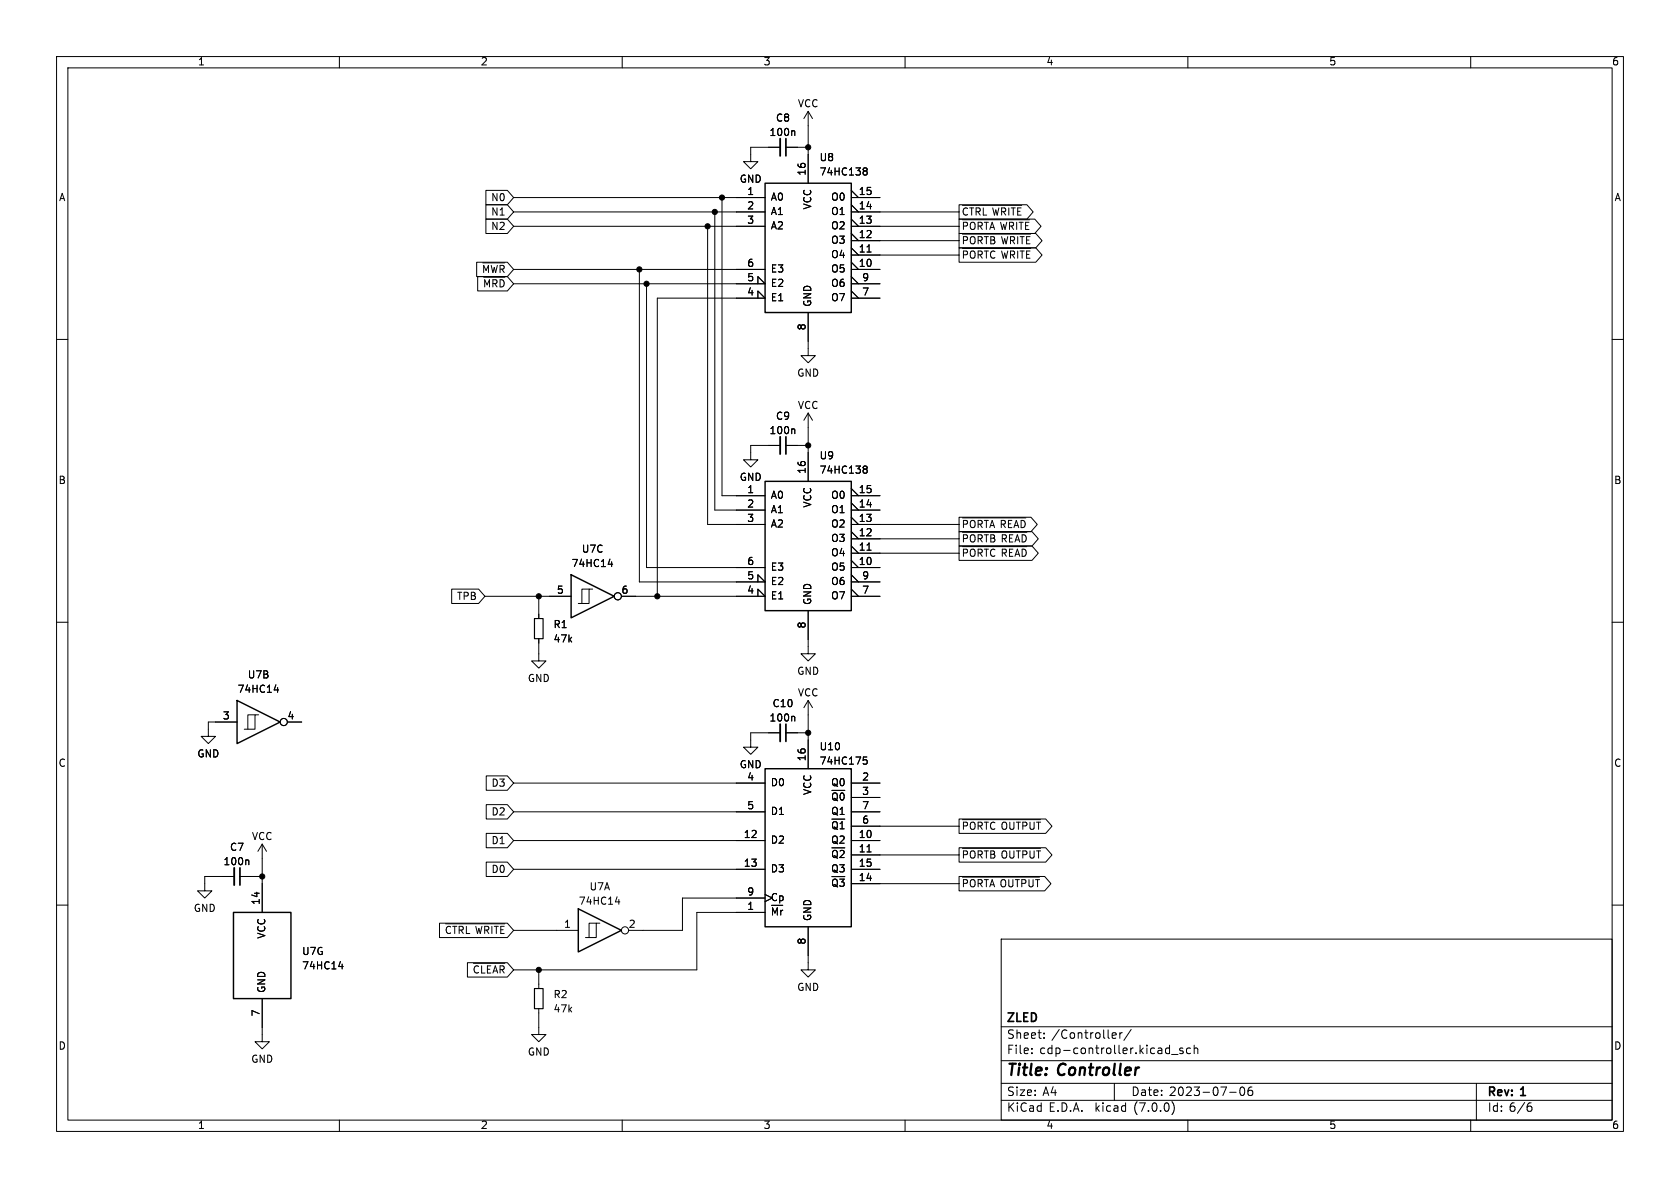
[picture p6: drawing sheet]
<svg xmlns="http://www.w3.org/2000/svg" width="297mm" height="210mm" viewBox="0 0 297 210" stroke-linecap="round" stroke-linejoin="round" font-family="sans-serif">
<g fill="none" stroke="#000" stroke-width=".18">
<path d="M10 10h277v190h-277zM12 12h273v186h-273zM60 10v2M110 10v2M142.9 19.7v12.7M142.9 19.7l-.8 1.3M142.9 19.7l.7 1.3M160 10v2M210 10v2M260 10v2M85.9 38.7h3.8l1.1 1.3-1.1 1.3h-3.8zM85.9 36.2h3.8l1.1 1.3-1.1 1.2h-3.8z"/>
<path d="M85.9 33.7h3.8l1.1 1.2-1.1 1.3h-3.8zM90.8 34.9h44.5M90.8 37.5h44.5M126.4 37.5v52.7h8.9M127.6 34.9v52.7h7.7M137.9 26h-5.2v2.6h1.3l-1.3 1.2-1.3-1.2h1.3M138.9 26h4M140.3 23.1l.2 .2v.7M150.5 34.9h5.1M150.5 38.7l1.3 1.3M150.5 37.5h19M150.5 36.2l1.3 1.3"/>
<path d="M150.5 33.7l1.3 1.2M152.8 29.7h.3l.2 .2-.2 .3M152.8 30.2h.3M153.1 30.2l.1 .1 .1 .4-.2 .2h-.3M169.5 36.2h12l1.2 1.3-1.2 1.2h-12zM169.5 38.7h13.4l1.1 1.3-1.1 1.3h-13.4zM170.1 36.3h10.5M170.1 38.8h11.9M170.3 39.3v1.3M171 36.9l-.2-.1h-.3l-.2 .5M171.4 36.8h.7M171.8 36.8v1.2"/>
<path d="M172.9 39.3v1.3M173.3 37.2l-.1-.4h-.6v1.2M173.8 36.8v1.2M174.4 39.3v1.3M175.5 36.8l.3 1.2M176.6 36.8l-.3 1.2M176.9 39.3l.3 1.3M177.8 37.2l-.1-.4h-.6v1.2M178 39.3l-.3 1.3M178.3 36.8v1.2M178.5 39.3v1.3M178.8 36.8h.7"/>
<path d="M179.1 36.8v1.2M179.7 39.3v1.3M180.5 36.8h-.6v1.2M180.5 39.3v1.3M181.3 39.3v1.3M10 60h2M84.3 46.4h5.4l1.1 1.2-1.1 1.3h-5.4zM84.4 48.9h5.3l1.1 1.3-1.1 1.2h-5.3zM85.3 46.5h3.9M85.5 48.2v-1.3l.4 .9 .5-.9v1.3M85.5 49h3.7M85.7 50.7v-1.2l.4 .9 .4-.9v1.2"/>
<path d="M86.8 46.9l.3 1.3M87.1 49.5v1.2M87.9 46.9l-.3 1.3M88.4 49.5v1.2M89.1 47.3l-.1-.3-.6-.1v1.3M90.8 50.2h44.5l-1.3-1.3v1.3M90.8 47.6h44.5M90.8 40h44.5M113 47.6v55.3h22.3l-1.3-1.3v1.3M114.3 50.2v50.1h21M125.1 40v52.7h10.2M134 52.7v-1.3l1.3 1.3h-19.1v52.7"/>
<path d="M142.9 55.2v7.7h1.2l-1.2 1.2-1.3-1.2h1.3M150.5 47.6h5.1M150.5 46.4l1.3 1.2M150.5 45.1h19M150.5 43.8l1.3 1.3M150.5 42.5h19M150.5 41.3l1.3 1.2M150.5 40h19M150.5 52.7h5.1M150.5 50.2h5.1M150.5 51.4l1.3 1.3M150.5 48.9l1.3 1.3"/>
<path d="M153.3 44.6h.7M169.5 41.3h13.6l1.1 1.2-1.1 1.3h-13.6zM169.5 43.8h13.6l1.1 1.3-1.1 1.3h-13.6zM170.1 41.4h12.1M170.1 43.9h12.1M170.3 41.8v1.3M170.3 44.4v1.2M172.9 41.8v1.3M172.9 44.4v1.2M174.4 41.8v1.3M174.4 44.4v1.2M175 40.6l.4-1.3 .4 1.3"/>
<path d="M175.2 41.8v1.3M177.1 41.8l.3 1.3M177.1 44.4l.3 1.2M178.2 41.8l-.3 1.3M178.2 44.4l-.3 1.2M178.6 41.8v1.3M178.6 44.4v1.2M179.9 41.8v1.3M179.9 44.4v1.2M180.7 41.8v1.3M180.7 44.4v1.2M181.5 41.8v1.3"/>
<path d="M181.5 44.4v1.2M285 60h2M137.9 78.7h-5.2v2.6h1.3l-1.3 1.3-1.3-1.3h1.3M138.9 78.7h4M140.3 75.8l.2 .2v.7M142.9 73v12.1M142.9 73l-.8 1.3M142.9 73l.7 1.3M107.5 99.7h.8M108.1 99.3v.9M150.5 87.6h5.1M150.5 99.1l1.3 1.2"/>
<path d="M150.5 97.8h19M150.5 96.5l1.3 1.3M150.5 95.3h19M150.5 94l1.3 1.3M150.5 92.7h19M150.5 91.4l1.3 1.3M150.5 90.2h5.1M150.5 88.9l1.3 1.3M150.5 86.4l1.3 1.2M152.8 82.4h.3l.2 .2-.2 .3M152.8 82.9h.3M153.1 82.9l.1 .1 .1 .4-.2 .3h-.3"/>
<path d="M153.3 97.3h.7M169.5 91.4h12.8l1.1 1.3-1.1 1.3h-12.8zM169.5 96.5h12.9l1.2 1.3-1.2 1.3h-12.9zM169.5 94h12.9l1.2 1.3-1.2 1.2h-12.9zM170.1 91.5h11.3M170.1 96.6h11.4M170.1 94.1h11.4M170.3 94.5v1.3M170.3 97.1v1.2M171 92.4l-.1-.3-.6-.1v1.3M171.5 92.4a.42 .42 0 0 1 .5-.4 .42 .42 0 0 1 .4 .4M172.9 94.5v1.3"/>
<path d="M172.9 97.1v1.2M173.6 92.4l-.1-.3-.6-.1v1.3M174 92h.7M174.4 92v1.3M174.4 94.5v1.3M174.4 97.1v1.2M175 93.3l.4-1.3 .4 1.3M175.2 94.5v1.3M177.2 94.5v1.3M177.2 97.1v1.2M177.7 92.4l-.1-.3-.6-.1v1.3M178.5 94.5v1.3"/>
<path d="M178.5 97.1v1.2M178.9 92h-.6v1.3M179.2 93.3l.5-1.3 .4 1.3M179.4 98.3l.5-1.2 .4 1.2M179.4 95.8l.5-1.3 .4 1.3M180.7 94.5v1.3M180.7 97.1v1.2M181.2 92.5l-.2-.4-.5-.1v1.3M10 110h2M79.9 104.1h4.7l1.1 1.3-1.1 1.3h-4.7zM85.7 105.4h15.3M95.2 112.9v3.9h1.3l-1.3 1.3-1.2-1.3h1.2"/>
<path d="M95.2 105.4v3.9M104.1 104.1h-1.2v2.6M104.8 104.1h-.7v2.6h-1.9M109.9 105.4h25.4l-1.3-1.3v1.3M142.9 108v7.6h1.2l-1.2 1.2-1.3-1.2h1.3M150.5 100.3h5.1M150.5 105.4h5.1M150.5 102.9h5.1M150.5 104.1l1.3 1.3M150.5 101.6l1.3 1.3M285 110h2M41.9 127.6h-5.1v2.6h1.3l-1.3 1.2-1.2-1.2h1.2"/>
<path d="M45.1 126.4h-1.3v2.5M45.7 126.4h-.6v2.5h-1.9M48.5 122h.8M49.1 121.5v.9M50.8 127.6h2.5M86 137.2h3.7l1.1 1.2-1.1 1.3h-3.7zM90.8 138.4h44.5M137.9 129.5h-5.2v2.6h1.3l-1.3 1.3-1.3-1.3h1.3M138.9 129.5h4M140.3 126.6l.2 .2v.7M142.9 123.8v12.1M142.9 123.8l-.8 1.3"/>
<path d="M142.9 123.8l.7 1.3M150.5 138.4h5.1M152.6 133.8h.6M152.8 134.3h.3l.2 .2-.1 .5-.4 .1M10 160h2M41.4 154.9h-5.2v2.6h1.3l-1.3 1.3-1.3-1.3h1.3M42.4 154.9h4M43.8 152l.2 .2v.7M46.4 149.2l-.8 1.3M46.4 149.2v12.1M46.4 149.2l.7 1.3M86 147.3h3.7l1.1 1.3-1.1 1.3h-3.7z"/>
<path d="M86 142.2h3.7l1.1 1.3-1.1 1.3h-3.7zM86 152.4h3.7l1.1 1.3-1.1 1.2h-3.7zM90.8 148.6h44.5M90.8 153.7h44.5M90.8 143.5h44.5M108.8 159.4h.8M109.4 159v.9M135.3 158.1l1.2 .7-1.2 .6M135.3 158.8h-14.7v5.7h-9.5M147.2 150.8a.42 .42 0 0 1 .4-.5 .42 .42 0 0 1 .4 .5M147.2 155.8a.42 .42 0 0 1 .4-.4 .42 .42 0 0 1 .4 .4M147.2 140.6a.42 .42 0 0 1 .4-.5 .42 .42 0 0 1 .4 .5"/>
<path d="M147.2 145.7a.42 .42 0 0 1 .4-.5 .42 .42 0 0 1 .4 .5M148.5 155.4h.7l-.4 .5M148.5 150.4l.5-.1 .2 .4M148.5 140.7l.1-.4 .2-.1 .3 .1 .1 .4M148.5 145.6l.4-.4v1.3M150.5 148.6h5.1M150.5 151.1h19M150.5 153.7h5.1M150.5 156.2h19M150.5 141h5.1M150.5 143.5h5.1M150.5 146.1h19"/>
<path d="M153.3 150.6h.7M169.5 149.9h15.4l1.1 1.2-1.1 1.3h-15.4zM169.5 144.8h15.4l1.1 1.3-1.1 1.2h-15.4zM169.5 154.9h15.2l1.1 1.3-1.1 1.3h-15.2zM170.1 150h13.9M170.1 144.9h13.9M170.1 155h13.7M171 145.8l-.1-.4-.6-.1v1.3M171 150.8l-.1-.3-.6-.1v1.3M171 155.9l-.1-.3-.6-.1v1.3M171.5 150.8a.42 .42 0 0 1 .5-.4 .42 .42 0 0 1 .4 .4M171.5 145.8a.42 .42 0 0 1 .5-.5 .42 .42 0 0 1 .4 .5"/>
<path d="M171.5 155.9a.42 .42 0 0 1 .5-.4 .42 .42 0 0 1 .4 .4M173.6 145.8l-.1-.4-.6-.1v1.3M173.6 150.8l-.1-.3-.6-.1v1.3M173.6 155.9l-.1-.3-.6-.1v1.3M174 150.4h.7M174 145.3h.7M174 155.5h.7M174.4 145.3v1.3M174.4 150.4v1.3M174.4 155.5v1.3M175 156.8l.4-1.3 .4 1.3M175.8 150.8l-.1-.3-.5-.1v1.3"/>
<path d="M175.9 145.5l-.3-.2-.3 .1-.2 .5M177 155.9a.42 .42 0 0 1 .4-.4 .42 .42 0 0 1 .4 .4M177.1 150.8a.42 .42 0 0 1 .5-.4 .42 .42 0 0 1 .4 .4M177.1 145.8a.42 .42 0 0 1 .5-.5 .42 .42 0 0 1 .4 .5M178.3 155.5v1M178.5 145.3v1.1M178.5 150.4v1M179.1 155.5v1M179.2 145.3v1.1M179.2 150.4v1M179.5 155.5h.7M179.7 150.4h.7"/>
<path d="M179.7 145.3h.7M179.9 155.5v1.3M180 145.3v1.3M180 150.4v1.3M181.4 155.9l-.2-.3-.6-.1v1.3M181.5 150.8l-.1-.3-.6-.1v1.3M181.5 145.8l-.1-.4-.6-.1v1.3M181.9 155.5v1M182.1 145.3v1.1M182.1 150.4v1M182.6 155.5v1M182.8 145.3v1.1"/>
<path d="M182.8 150.4v1M183.1 155.5h.7M183.2 150.4h.8M183.2 145.3h.8M183.4 155.5v1.3M183.6 145.3v1.3M183.6 150.4v1.3M285 160h2M46.4 176.5v7.7h1.2l-1.2 1.2-1.3-1.2h1.3M59.9 170.9h.8M60.5 170.4v.9M77.7 163.2h12l1.1 1.3-1.1 1.2h-12z"/>
<path d="M78.8 163.3h10.4M79.7 163.9l-.3-.1h-.3l-.2 .5M80 163.8h.8M80.4 163.8v1.2M81.9 164.2l-.1-.4h-.6v1.2M82.4 163.8v1.2M82.6 170.2h7.1l1.1 1.3-1.1 1.2h-7.1zM83.7 170.3h5.5M84.1 163.8l.3 1.2M84.6 170.9l-.2-.2-.3 .1-.3 .5M85.1 170.7v1.3M85.2 163.8l-.3 1.2"/>
<path d="M86.4 164.2l-.1-.4h-.6v1.2M86.8 170.7h-.6v1.3M87 163.8v1.2M87.1 172l.5-1.3 .4 1.3M87.4 163.8h.7M87.7 163.8v1.2M89.1 171.2l-.1-.4-.6-.1v1.3M89.1 163.8h-.6v1.2M90.8 164.5h11.4M95.2 178.3v4.6h1.3l-1.3 1.3-1.2-1.3h1.2M95.2 171.5v3.3M105.4 163.2h-1.3v2.5"/>
<path d="M106 163.2h-.6v2.5h-1.9M135.3 161.3h-12.1v10.2h-32.4M136.6 161.8v-1.3l.4 .9 .4-.9v1.3M142.9 163.8v7.7h1.2l-1.2 1.2-1.3-1.2h1.3M177 166h108v32h-108zM60 198v2M110 198v2M160 198v2M177 194.5h108M177 191.5h108M177 187.5h108M177 181.5h108"/>
<path d="M182.4 186.1v.2M182.4 185.3v.2M184.6 183.4v.2M184.6 182.6v.2M196.8 182.6h.5v.3l-.7 .2M197 191.5v3M197.3 183.5l-.5 .1M198 182.6v1M198.4 182.6h-.3l-.1 .2M200 182l-1.3 1.9M207.1 186.4h1.2M207.2 194.8a1.74 1.74 0 0 1 0 2.2"/>
<path d="M209.1 185.3h-.3l-.3 .2 .1 .2 .5 .1v.4h-.6M210 198v2M210.5 185.3h-.5l-.2 .2v.5l.1 .2h.6M211.1 185.4l.2-.1h.4l.1 1M211.1 184.8v1.5M217.4 193.1h1.1M219.4 192.2h.1a.81 .81 0 0 1 .6 .6 .81 .81 0 0 1-.3 .8l-.1 .1a.81 .81 0 0 1-.6-.7 .81 .81 0 0 1 .3-.8zM221.3 192.2a.59 .59 0 0 0-.7 .6v.6l.2 .2 .4 .1 .2-.2 .1-.5-.2-.2-.4-.1-.3 .3M260 198v2M261 191.5v6.5M270.3 195.5h.2l.3 .3v.5l-.5 .2M270.7 195h-.4"/>
<circle cx="109.2" cy="105.4" r=".63"/>
<circle cx="50.2" cy="127.6" r=".63"/>
<circle cx="110.5" cy="164.5" r=".63"/>
</g>
<path d="M135.3 32.4h15.2v22.8h-15.2zM135.3 85.1h15.2v22.9h-15.2zM101 101.6l7.6 3.8-7.6 3.8zM41.9 123.8l7.6 3.8-7.6 3.8zM135.3 135.9h15.2v27.9h-15.2zM41.3 161.3h10.1v15.2h-10.1zM102.2 160.7l7.7 3.8-7.7 3.8z" fill="none" stroke="#000" stroke-width=".25"/>
<path d="M94.5 109.3h1.5v3.6h-1.5zM94.5 174.8h1.5v3.5h-1.5z" fill="none" stroke="#000" stroke-width=".2"/>
<path d="M137.9 24.5v3.1M137.9 77.2v3.1M137.9 128v3.1M41.4 153.4v3.1" fill="none" stroke="#000" stroke-width=".33"/>
<path d="M138.9 24.5v3.1M138.9 77.2v3.1M138.9 128v3.1M42.4 153.4v3.1" fill="none" stroke="#000" stroke-width=".3"/>
<g fill="#000" stroke="#000" stroke-width=".18">
<circle cx="126.4" cy="37.5" r=".46"/>
<circle cx="127.6" cy="34.9" r=".46"/>
<circle cx="142.9" cy="26" r=".46"/>
<circle cx="113" cy="47.6" r=".46"/>
<circle cx="114.3" cy="50.2" r=".46"/>
<circle cx="125.1" cy="40" r=".46"/>
<circle cx="142.9" cy="78.7" r=".46"/>
<circle cx="95.2" cy="105.4" r=".46"/>
<circle cx="116.2" cy="105.4" r=".46"/>
<circle cx="142.9" cy="129.5" r=".46"/>
<circle cx="46.4" cy="154.9" r=".46"/>
<circle cx="95.2" cy="171.5" r=".46"/>
</g>
<g font-size="2.8">
<text x="178" y="190.8">Title:</text>
<text x="187.1" y="190.8">Controller</text>
</g>
<g font-size="2.1">
<text x="178" y="183.9">Sheet:</text>
<text x="178" y="181.1">ZLED</text>
<text x="185.9" y="183.9">/Controller/</text>
<text x="178" y="186.6">File:</text>
<text x="183.8" y="186.6">cdp-controller.kicad_sch</text>
<text x="178" y="196.8">KiCad</text>
<text x="178" y="194">Size:</text>
<text x="184.3" y="194">A4</text>
<text x="185.4" y="196.8">E.D.A.</text>
<text x="193.7" y="196.8">kicad</text>
<text x="200" y="194">Date:</text>
<text x="200.6" y="196.8">(7.0.0)</text>
<text x="206.7" y="194">2023-07-06</text>
<text x="263" y="194.2">Rev:</text>
<text x="263" y="196.8">Id: 6/6</text>
<text x="269" y="194.2">1</text>
</g>
<g font-size="1.8">
<text x="35" y="11.8">1</text>
<text x="85" y="11.8">2</text>
<text x="135" y="11.8">3</text>
<text x="185" y="11.8">4</text>
<text x="235" y="11.8">5</text>
<text x="285" y="11.8">6</text>
<text x="137.1" y="21.8">C8</text>
<text x="141" y="19.2">VCC</text>
<text x="136" y="24.3">100n</text>
<text x="144.8" y="28.8">U8</text>
<text x="10.4" y="35.8">A</text>
<text x="86.7" y="35.8">N0</text>
<text x="130.7" y="32.6">GND</text>
<text x="132" y="34.7">1</text>
<text x="136.3" y="35.8">A0</text>
<text x="142.6" y="31.1" transform="rotate(-90 142.6 31.1)">16</text>
<text x="144.8" y="31.3">74HC138</text>
<text x="146.8" y="35.8">O0</text>
<text x="151.8" y="34.7">15</text>
<text x="285.4" y="35.8">A</text>
<text x="86.7" y="40.9">N2</text>
<text x="86.7" y="38.4">N1</text>
<text x="132" y="37.2">2</text>
<text x="132" y="39.8">3</text>
<text x="136.3" y="38.3">A1</text>
<text x="136.3" y="40.8">A2</text>
<text x="143.7" y="37.2" transform="rotate(-90 143.7 37.2)">VCC</text>
<text x="146.8" y="40.8">O2</text>
<text x="146.8" y="38.3">O1</text>
<text x="151.8" y="39.8">13</text>
<text x="151.8" y="37.2">14</text>
<text x="170" y="39">~{CTRL WRITE}</text>
<text x="170" y="41.5">~{PORTA WRITE}</text>
<text x="132" y="47.4">6</text>
<text x="146.8" y="45.9">O4</text>
<text x="146.8" y="43.4">O3</text>
<text x="151.8" y="47.4">10</text>
<text x="151.8" y="44.8">11</text>
<text x="151.8" y="42.3">12</text>
<text x="170" y="44.1">~{PORTB WRITE}</text>
<text x="170" y="46.6">~{PORTC WRITE}</text>
<text x="85.1" y="49.2">~{MWR}</text>
<text x="85.3" y="51.7">~{MRD}</text>
<text x="132" y="52.5">4</text>
<text x="132" y="49.9">5</text>
<text x="136.3" y="53.5">E1</text>
<text x="136.3" y="51">E2</text>
<text x="136.3" y="48.5">E3</text>
<text x="146.8" y="48.5">O5</text>
<text x="146.8" y="53.5">O7</text>
<text x="146.8" y="51">O6</text>
<text x="152.4" y="52.5">7</text>
<text x="152.4" y="49.9">9</text>
<text x="142.6" y="58.5" transform="rotate(-90 142.6 58.5)">8</text>
<text x="143.7" y="54.2" transform="rotate(-90 143.7 54.2)">GND</text>
<text x="140.9" y="66.9">GND</text>
<text x="136" y="77">100n</text>
<text x="137.1" y="74.5">C9</text>
<text x="141" y="72.6">VCC</text>
<text x="142.6" y="83.8" transform="rotate(-90 142.6 83.8)">16</text>
<text x="144.8" y="81.5">U9</text>
<text x="10.3" y="85.8">B</text>
<text x="130.7" y="85.3">GND</text>
<text x="132" y="87.4">1</text>
<text x="132" y="89.9">2</text>
<text x="136.3" y="88.5">A0</text>
<text x="143.7" y="89.9" transform="rotate(-90 143.7 89.9)">VCC</text>
<text x="144.8" y="84">74HC138</text>
<text x="146.8" y="88.5">O0</text>
<text x="151.8" y="89.9">14</text>
<text x="151.8" y="87.4">15</text>
<text x="285.3" y="85.8">B</text>
<text x="132" y="92.5">3</text>
<text x="136.3" y="91">A1</text>
<text x="136.3" y="93.5">A2</text>
<text x="146.8" y="93.5">O2</text>
<text x="146.8" y="91">O1</text>
<text x="151.8" y="95">12</text>
<text x="151.8" y="92.5">13</text>
<text x="170" y="94.2">~{PORTA READ}</text>
<text x="101" y="100.5">74HC14</text>
<text x="102.8" y="98">U7C</text>
<text x="132" y="100.1">6</text>
<text x="136.3" y="101.2">E3</text>
<text x="146.8" y="101.2">O5</text>
<text x="146.8" y="98.6">O4</text>
<text x="146.8" y="96.1">O3</text>
<text x="151.8" y="100.1">10</text>
<text x="151.8" y="97.5">11</text>
<text x="170" y="99.3">~{PORTC READ}</text>
<text x="170" y="96.8">~{PORTB READ}</text>
<text x="80.7" y="106.3">TPB</text>
<text x="98.4" y="105.2">5</text>
<text x="109.8" y="105.2">6</text>
<text x="132" y="105.2">4</text>
<text x="132" y="102.6">5</text>
<text x="136.3" y="106.2">E1</text>
<text x="136.3" y="103.7">E2</text>
<text x="143.7" y="106.9" transform="rotate(-90 143.7 106.9)">GND</text>
<text x="146.8" y="106.2">O7</text>
<text x="146.8" y="103.7">O6</text>
<text x="152.4" y="105.2">7</text>
<text x="152.4" y="102.6">9</text>
<text x="97.8" y="111.3">R1</text>
<text x="97.8" y="113.9">47k</text>
<text x="142.6" y="111.2" transform="rotate(-90 142.6 111.2)">8</text>
<text x="140.9" y="119.6">GND</text>
<text x="41.9" y="122.7">74HC14</text>
<text x="43.8" y="120.2">U7B</text>
<text x="93.3" y="120.8">GND</text>
<text x="136.5" y="125.3">C10</text>
<text x="141" y="123.4">VCC</text>
<text x="39.3" y="127.4">3</text>
<text x="50.8" y="127.4">4</text>
<text x="136" y="127.8">100n</text>
<text x="10.3" y="135.8">C</text>
<text x="34.8" y="134.2">GND</text>
<text x="130.7" y="136.1">GND</text>
<text x="142.6" y="134.6" transform="rotate(-90 142.6 134.6)">16</text>
<text x="144.8" y="132.9">U10</text>
<text x="144.8" y="135.4">74HC175</text>
<text x="285.3" y="135.8">C</text>
<text x="86.8" y="139.3">D3</text>
<text x="132" y="138.2">4</text>
<text x="132" y="143.3">5</text>
<text x="136.3" y="139.3">D0</text>
<text x="143.7" y="140.7" transform="rotate(-90 143.7 140.7)">VCC</text>
<text x="146.8" y="139.3">Q0</text>
<text x="146.8" y="142.4">~{Q0}</text>
<text x="152.4" y="138.2">2</text>
<text x="152.4" y="140.7">3</text>
<text x="152.4" y="143.3">7</text>
<text x="44.5" y="148.8">VCC</text>
<text x="86.8" y="149.5">D1</text>
<text x="86.8" y="144.4">D2</text>
<text x="131.4" y="148.3">12</text>
<text x="136.3" y="149.4">D2</text>
<text x="136.3" y="144.3">D1</text>
<text x="146.8" y="149.4">Q2</text>
<text x="146.8" y="147.5">~{Q1}</text>
<text x="146.8" y="144.3">Q1</text>
<text x="151.8" y="148.3">10</text>
<text x="152.4" y="145.8">6</text>
<text x="170" y="147.6">~{PORTC OUTPUT}</text>
<text x="39.5" y="153.2">100n</text>
<text x="40.6" y="150.7">C7</text>
<text x="86.8" y="154.6">D0</text>
<text x="131.4" y="153.4">13</text>
<text x="136.3" y="154.5">D3</text>
<text x="146.8" y="152.6">~{Q2}</text>
<text x="146.8" y="154.5">Q3</text>
<text x="151.8" y="150.9">11</text>
<text x="151.8" y="156">14</text>
<text x="151.8" y="153.4">15</text>
<text x="170" y="152.7">~{PORTB OUTPUT}</text>
<text x="34.2" y="161.5">GND</text>
<text x="46.1" y="160" transform="rotate(-90 46.1 160)">14</text>
<text x="102.3" y="160.2">74HC14</text>
<text x="104.2" y="157.7">U7A</text>
<text x="132" y="161">1</text>
<text x="132" y="158.5">9</text>
<text x="136.3" y="159.6">Cp</text>
<text x="146.8" y="157.6">~{Q3}</text>
<text x="170" y="157.7">~{PORTA OUTPUT}</text>
<text x="47.2" y="166.1" transform="rotate(-90 47.2 166.1)">VCC</text>
<text x="78.5" y="166">~{CTRL WRITE}</text>
<text x="99.7" y="164.2">1</text>
<text x="111.1" y="164.2">2</text>
<text x="136.3" y="162.7">~{Mr}</text>
<text x="142.6" y="167" transform="rotate(-90 142.6 167)">8</text>
<text x="143.7" y="162.8" transform="rotate(-90 143.7 162.8)">GND</text>
<text x="53.3" y="169.1">U7G</text>
<text x="53.3" y="171.6">74HC14</text>
<text x="83.4" y="173">~{CLEAR}</text>
<text x="46.1" y="179.7" transform="rotate(-90 46.1 179.7)">7</text>
<text x="47.2" y="175.5" transform="rotate(-90 47.2 175.5)">GND</text>
<text x="97.8" y="176.7">R2</text>
<text x="97.8" y="179.3">47k</text>
<text x="140.9" y="175.5">GND</text>
<text x="10.3" y="185.8">D</text>
<text x="285.3" y="185.8">D</text>
<text x="44.4" y="188.2">GND</text>
<text x="93.3" y="186.9">GND</text>
<text x="35" y="199.8">1</text>
<text x="85" y="199.8">2</text>
<text x="135" y="199.8">3</text>
<text x="185" y="199.8">4</text>
<text x="235" y="199.8">5</text>
<text x="285" y="199.8">6</text>
</g>
</svg>
